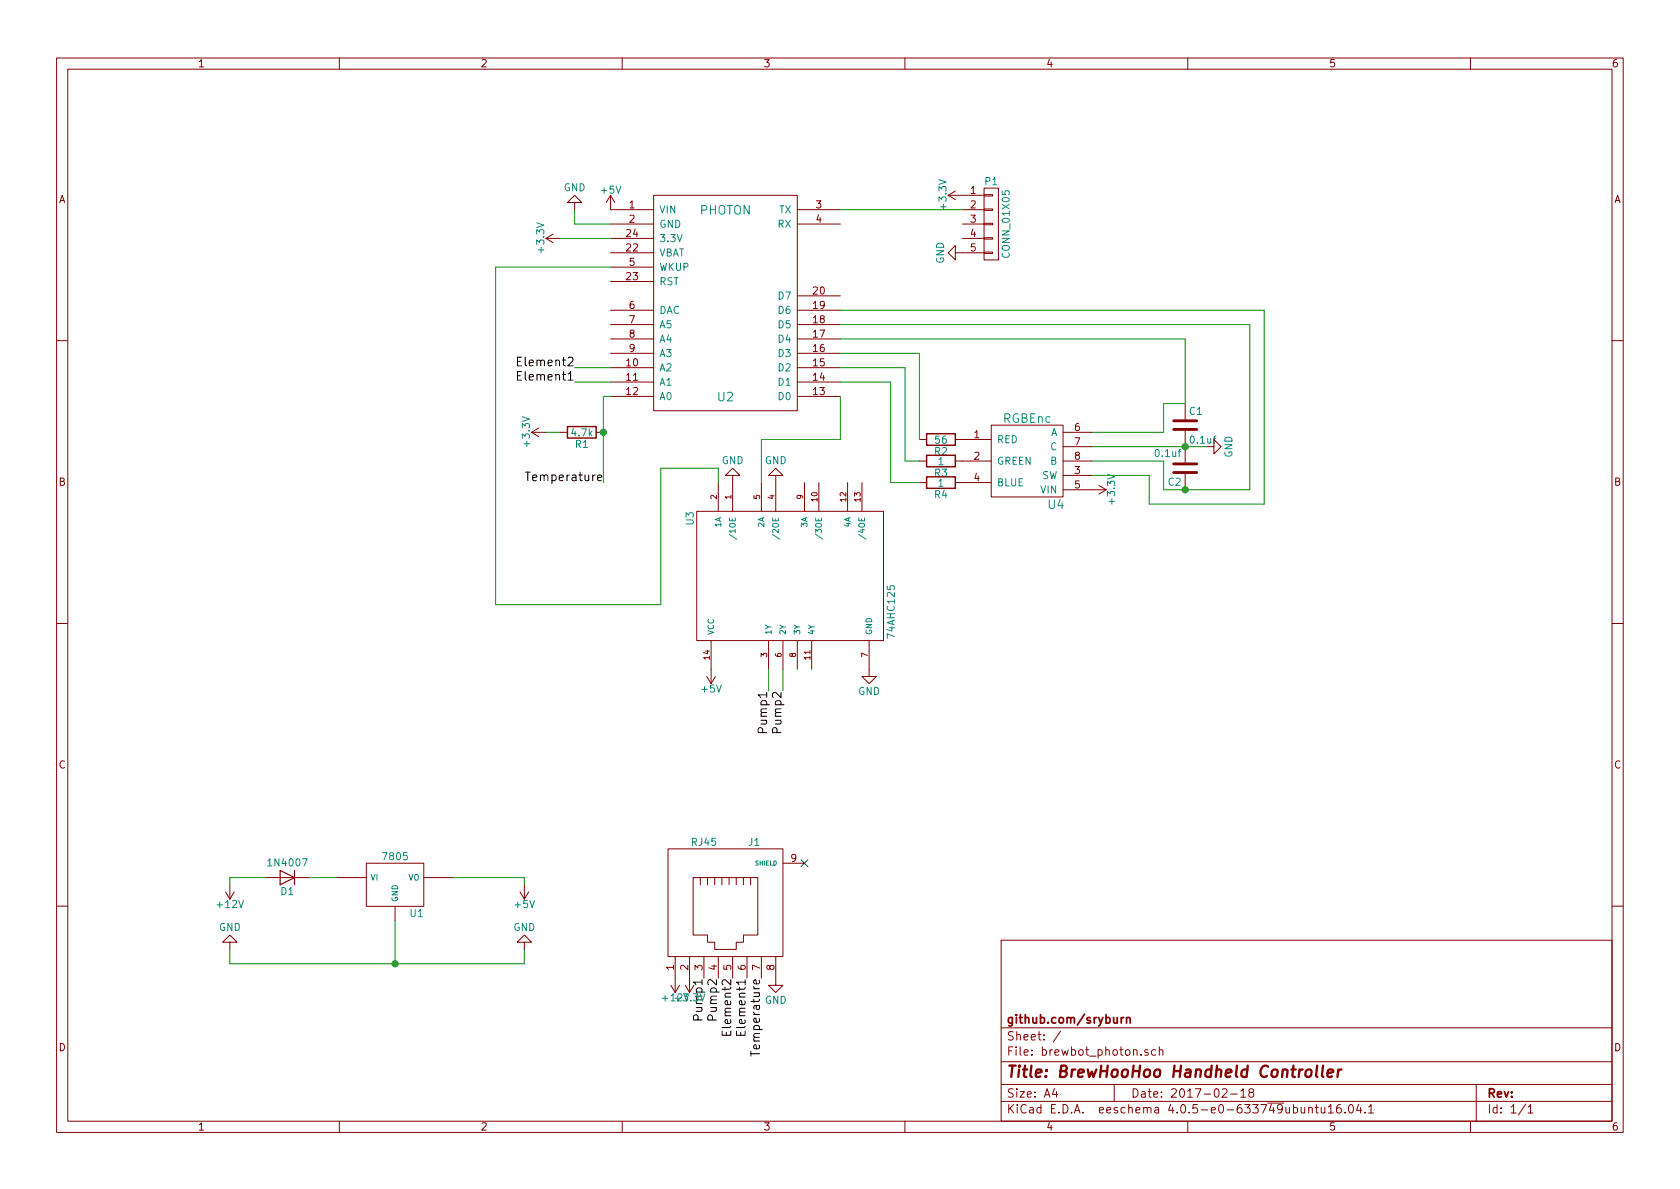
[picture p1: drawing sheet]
<svg xmlns="http://www.w3.org/2000/svg" width="297mm" height="210mm" viewBox="0 0 297 210" stroke-linecap="round" stroke-linejoin="round" font-family="sans-serif">
<g fill="none" stroke="#840000" stroke-width=".18">
<path d="M10 10.3h277v189.9h-277zM12 12.2h273v186.1h-273zM60 10.3v1.9M110 10.3v1.9M160 10.3v1.9M210 10.3v1.9M260 10.3v1.9M101.6 35.8h1.3l-1.3-1.3-1.3 1.3h1.3v1.3M107.9 34.5v2.6h7.7M107.9 39.6h7.7M107.9 34.5l-.7 1.3M107.9 34.5l.8 1.3"/>
<path d="M115.6 34.5h25.4v38.1h-25.4zM141 37.1h7.6M141 39.6h7.6M167.6 34.5l1.3 .8M167.6 34.5h6.4M168.9 33.8l-1.3 .7M170.2 37.1h3.8M170.2 39.6h3.8M174 39.5h1.5v.2h-1.5zM174 37h1.5v.2h-1.5zM174 34.4h1.5v.3h-1.5zM174 33.3h2.5v12.7h-2.5z"/>
<path d="M96.5 42.2h2.6M96.5 42.2l1.3 .7M97.8 41.4l-1.3 .8M107.9 47.2h7.7M107.9 54.9h7.7M107.9 57.4h7.7M107.9 59.9h7.7M107.9 44.7h7.7M107.9 49.8h7.7M107.9 42.2h7.7M141 54.9h7.6M141 57.4h7.6"/>
<path d="M141 59.9h7.6M141 52.3h7.6M168.9 44.7v-1.3l-1.3 1.3 1.3 1.3v-1.3h5.1M170.2 42.2h3.8M174 44.6h1.5v.2h-1.5zM174 42h1.5v.3h-1.5zM10 60.2h2M94 76.4h2.5M94 76.4l1.2 .8M95.2 75.7l-1.2 .7M99.1 76.4h1.2M105.4 76.4h1.3"/>
<path d="M107.9 62.5h7.7M107.9 65h7.7M107.9 67.6h7.7M107.9 70.1h7.7M141 62.5h7.6M141 65h7.6M141 67.6h7.6M141 70.1h7.6M162.6 77.7h1.2M168.9 77.7h6.4M175.3 75.2h12.7v12.7h-12.7zM188 76.4h5"/>
<path d="M188 79h5M209.5 71.4v2.8M209.5 76.2v5.6M213.4 79h1.2v-1.3l1.3 1.3-1.3 1.3v-1.3M285 60.2h2M123.2 90.4h33v22.9h-33zM127 85.3v5.1M129.5 84.1h1.3l-1.3-1.3-1.2 1.3h1.2v6.3M134.6 85.3v5.1M137.2 84.1h1.2l-1.2-1.3-1.3 1.3h1.3v6.3M142.2 85.3v5.1M144.8 85.3v5.1"/>
<path d="M149.9 85.3v5.1M152.4 85.3v5.1M162.6 81.5h1.2M162.6 85.3h1.2M168.9 81.5h6.4M168.9 85.3h6.4M188 81.5h5M188 84.1h5M188 86.6h7.6M194.3 85.8l1.3 .8M195.6 86.6l-1.3 .8M209.5 83.8v2.8"/>
<path d="M10 110.3h2M125 119.6l.7 1.3M125.7 113.3v7.6M126.5 119.6l-.8 1.3M135.9 113.3v5.1M138.4 113.3v5.1M141 113.3v5.1M143.5 113.3v5.1M153.7 113.3v6.3h1.2l-1.2 1.3-1.3-1.3h1.3M285 110.3h2M39.9 157.7l.7 1.3M40.6 156.5v2.5"/>
<path d="M41.4 157.7l-.8 1.3M47 155.2h7.6M59.7 155.2h5.1M64.8 152.6h10.1v7.7h-10.1zM74.9 155.2h5.1M91.9 157.7l.8 1.3M92.7 156.5v2.5M93.5 157.7l-.8 1.3M118.1 150.1h20.3v19.1h-20.3zM122.6 155.2h11.4v10.1h-2.6v1.3h-1.2v1.3h-3.8v-1.3h-1.3v-1.3h-2.5zM123.8 155.2v1.3M125.1 155.2v1.3"/>
<path d="M126.4 155.2v1.3M127.6 155.2v1.3M128.9 155.2v1.3M130.2 155.2v1.3M131.4 155.2v1.3M132.7 155.2v1.3M138.4 152.6h3.8M10 160.2h2M40.6 166.6h1.3l-1.3-1.3-1.2 1.3h1.2v1.3M69.8 160.3v2.5M92.7 166.6h1.3l-1.3-1.3-1.3 1.3h1.3v1.3M118.6 174.2l.8 1.3"/>
<path d="M119.4 169.2v6.3M120.1 174.2l-.7 1.3M121.2 174.2l.7 1.3M121.9 169.2v6.3M122.7 174.2l-.8 1.3M124.5 169.2v3.8M127 169.2v3.8M129.5 169.2v3.8M132.1 169.2v3.8M134.6 169.2v3.8M137.2 169.2v5h1.2l-1.2 1.3-1.3-1.3h1.3M177 166.3h108v32h-108z"/>
<path d="M285 160.2h2M60 198.3v1.9M110 198.3v1.9M160 198.3v1.9M177 194.8h108M177 191.8h108M177 187.8h108M177 181.8h108M186.4 192.5l-.3 1h.9M186.8 193v1M187.5 182.3l-1.3 2M197 191.8v3"/>
<path d="M203 185.7a.37 .37 0 0 0-.6 .1l.1 .2 .5 .2v.1l-.2 .3-.4-.1M204.3 185.7l-.4-.1-.3 .3 .1 .6 .2 .1 .4-.1M205 185.7l.2-.1 .4 .1v.9M205 185.1v1.5M210 198.3v1.9M216.1 192.7l.2-.2h.4l.3 .5-1 1h1M217.6 193.5h1.1M219.4 193l.4-.5v1.5M219.4 194h.8M221.1 193.2l-.3-.3 .1-.2 .2-.2 .4 .1 .2 .2-.1 .2-.6 .2a.48 .48 0 0 0-.1 .7l.2 .1 .5-.1a.48 .48 0 0 0-.2-.7M230 195.8l.1 .9 .4 .1 .2-.1M230.7 195.8v1"/>
<path d="M231.4 196l.2-.2 .4 .1v.9M231.4 195.8v1M232.5 195.8h.6M232.7 195.3v1.3l.4 .2M233.6 195.8l.1 .9 .3 .1 .2-.1M234.2 195.8v1M234.9 195.8l.4-.5v1.5M234.9 196.8h.8M237 195.3a.59 .59 0 0 0-.7 .7l.1 .7 .2 .1 .5-.1 .1-.5-.2-.2-.4-.1-.3 .3M237.8 196.7v.1M238.6 195.5l.2-.2a.81 .81 0 0 1 .6 .6 .81 .81 0 0 1-.3 .8l-.2 .1a.79 .79 0 0 1-.3-1.3zM240.2 195.2l-.3 1.1h.9"/>
<path d="M240.6 195.8v1M241.4 196.7v.1M242 195.8l.4-.5v1.5M242 196.8h.8M260 198.3v1.9M261 191.8v6.5M269.7 195.2l-1.2 2M270.2 195.8l.4-.5v1.5M270.2 196.8h.8"/>
</g>
<path d="M232.9 188.4l-.2 1.8 .2 .2M233.9 188.4l-.2 1.8 .3 .2M234.7 189.8l1-.2v-.4h-.8l-.2 1 .2 .2 .6-.1M236.6 189.1l-.1 1.3M237.2 189.1a.54 .54 0 0 0-.6 .4" fill="none" stroke="#840000" stroke-width=".41"/>
<path d="M198.2 179.9v1M198.7 179.9l-.5 .3M199.2 179.9v1M199.2 180.1l.2-.2 .4 .1v.9" fill="none" stroke="#840000" stroke-width=".3"/>
<path d="M128.9 94.5l1.4 .8M136.6 94.5l1.3 .8M144.2 94.5l1.3 .8M151.8 94.5l1.3 .8" fill="none" stroke="#008484" stroke-width=".18"/>
<path d="M100.3 75.4h5.1v2.1h-5.1zM163.8 76.7h5.1v2h-5.1zM163.8 80.5h5.1v2h-5.1zM163.8 84.3h5.1v2.1h-5.1z" fill="none" stroke="#840000" stroke-width=".25"/>
<path d="M207.5 75.9h4.1M207.5 74.4h4.1M207.5 82h4.1M207.5 83.6h4.1" fill="none" stroke="#840000" stroke-width=".51"/>
<path d="M91.5 66.4h.5M91.5 63.9h.5M92.2 65.7h-.7v1.5h.7M92.2 63.2h-.7v1.5h.7M92.9 83.5h.9M127.7 182.3v.8h1.5v-.8M128.4 182.6v.5M130.2 182.3v.8h1.5v-.8M131 182.6v.5M132.8 185.9v.9" fill="none" stroke="#000" stroke-width=".18"/>
<path d="M49.5 153.9l2.6 1.3-2.6 1.3zM52.1 153.9v2.6" fill="none" stroke="#840000" stroke-width=".2"/>
<g fill="none" stroke="#008400" stroke-width=".18">
<path d="M101.6 37.1v2.5h6.3M148.6 37.1h21.6M99.1 42.2h8.8M107.9 47.2h-20.3v59.7h29.2v-24.1h10.2v2.5M148.6 57.4h72.4v29.2h-15.3v-5.1h-12.7M148.6 59.9h60.9v11.5h-3.8v5h-12.7M148.6 54.9h74.9v34.2h-20.3v-5h-10.2M96.5 76.4h2.6M101.6 65h6.3M101.6 67.6h6.3M107.9 70.1h-1.2v15.2M148.6 65h11.4v16.5h2.6"/>
<path d="M148.6 67.6h8.9v17.7h5.1M148.6 70.1v7.6h-14v7.6M148.6 62.5h14v15.2M193 79h20.4M135.9 118.4v3.8M138.4 118.4v3.8M47 155.2h-6.4v1.3M54.6 155.2h5.1M80 155.2h12.7v1.3M40.6 167.9v2.5h52.1v-2.5M69.8 162.8v7.6"/>
</g>
<g fill="#008400" stroke="#008400" stroke-width=".25">
<circle cx="209.6" cy="86.6" r=".51"/>
<circle cx="209.6" cy="79" r=".51"/>
<circle cx="106.7" cy="76.4" r=".51"/>
<circle cx="69.9" cy="170.4" r=".51"/>
</g>
<path d="M141.6 152l1.2 1.3M142.8 152l-1.2 1.3" fill="none" stroke="#000084" stroke-width=".18"/>
<text font-size="2.8" fill="#840000" x="178" y="190.5">Title: BrewHooHoo Handheld Controller</text>
<g font-size="2.1" fill="#008484">
<text x="123.7" y="37.9">PHOTON</text>
<text x="126.9" y="71">U2</text>
<text x="177.3" y="74.8">RGBEnc</text>
<text x="185.3" y="90">U4</text>
</g>
<g font-size="2.1">
<text x="92.2" y="64.8">Element2</text>
<text x="92.2" y="67.3">Element1</text>
<text x="93.8" y="85.1">Temperature</text>
<text x="135.6" y="129.3" transform="rotate(-90 135.6 129.3)">Pump1</text>
<text x="138.2" y="129.3" transform="rotate(-90 138.2 129.3)">Pump2</text>
<text x="124.2" y="180.1" transform="rotate(-90 124.2 180.1)">Pump1</text>
<text x="126.7" y="180.1" transform="rotate(-90 126.7 180.1)">Pump2</text>
<text x="129.3" y="182.4" transform="rotate(-90 129.3 182.4)">Element2</text>
<text x="131.8" y="182.4" transform="rotate(-90 131.8 182.4)">Element1</text>
<text x="134.4" y="185.8" transform="rotate(-90 134.4 185.8)">Temperature</text>
</g>
<g font-size="2.1" fill="#840000">
<text x="178" y="184">Sheet: /</text>
<text x="178" y="181">github.com/sryburn</text>
<text x="178" y="186.7">File: brewbot_photon.sch</text>
<text x="178" y="196.9">KiCad E.D.A. eeschema 4.0.5-e0-633749ubuntu16.04.1</text>
<text x="178" y="194.1">Size: A4</text>
<text x="200" y="194.1">Date: 2017-02-18</text>
<text x="263" y="194.1">Rev:</text>
<text x="263" y="196.9">Id: 1/1</text>
</g>
<g font-size="1.8" fill="#840000">
<text x="35" y="11.9">1</text>
<text x="85" y="11.9">2</text>
<text x="135" y="11.9">3</text>
<text x="185" y="11.9">4</text>
<text x="235" y="11.9">5</text>
<text x="285" y="11.9">6</text>
<text x="10.4" y="35.9">A</text>
<text x="171.6" y="34.3">1</text>
<text x="285.4" y="35.9">A</text>
<text x="110.8" y="41.9">24</text>
<text x="111.3" y="36.8">1</text>
<text x="111.3" y="39.4">2</text>
<text x="144.3" y="36.8">3</text>
<text x="144.3" y="39.4">4</text>
<text x="171.6" y="36.8">2</text>
<text x="171.6" y="39.4">3</text>
<text x="171.6" y="41.9">4</text>
<text x="110.8" y="44.4">22</text>
<text x="111.3" y="47">5</text>
<text x="171.6" y="44.4">5</text>
<text x="110.8" y="49.5">23</text>
<text x="143.8" y="52.1">20</text>
<text x="111.3" y="54.6">6</text>
<text x="111.3" y="57.1">7</text>
<text x="111.3" y="59.7">8</text>
<text x="143.8" y="59.7">17</text>
<text x="143.8" y="57.1">18</text>
<text x="143.8" y="54.6">19</text>
<text x="110.8" y="64.8">10</text>
<text x="111.3" y="62.2">9</text>
<text x="143.8" y="64.8">15</text>
<text x="143.8" y="62.2">16</text>
<text x="110.8" y="67.3">11</text>
<text x="110.8" y="69.8">12</text>
<text x="143.8" y="69.8">13</text>
<text x="143.8" y="67.3">14</text>
<text x="172.2" y="77.5">1</text>
<text x="190" y="76.2">6</text>
<text x="172.2" y="81.3">2</text>
<text x="190" y="83.8">3</text>
<text x="190" y="78.7">7</text>
<text x="190" y="81.3">8</text>
<text x="10.4" y="85.9">B</text>
<text x="172.2" y="85.1">4</text>
<text x="190" y="86.4">5</text>
<text x="285.4" y="85.9">B</text>
<text x="10.4" y="135.9">C</text>
<text x="285.4" y="135.9">C</text>
<text x="139.9" y="152.4">9</text>
<text x="119.1" y="171.5" transform="rotate(-90 119.1 171.5)">1</text>
<text x="121.7" y="171.5" transform="rotate(-90 121.7 171.5)">2</text>
<text x="124.2" y="171.5" transform="rotate(-90 124.2 171.5)">3</text>
<text x="126.7" y="171.5" transform="rotate(-90 126.7 171.5)">4</text>
<text x="129.3" y="171.5" transform="rotate(-90 129.3 171.5)">5</text>
<text x="131.8" y="171.5" transform="rotate(-90 131.8 171.5)">6</text>
<text x="134.4" y="171.5" transform="rotate(-90 134.4 171.5)">7</text>
<text x="136.9" y="171.5" transform="rotate(-90 136.9 171.5)">8</text>
<text x="10.4" y="185.9">D</text>
<text x="285.4" y="185.9">D</text>
<text x="35" y="199.9">1</text>
<text x="85" y="199.9">2</text>
<text x="135" y="199.9">3</text>
<text x="185" y="199.9">4</text>
<text x="235" y="199.9">5</text>
<text x="285" y="199.9">6</text>
</g>
<g font-size="1.8" fill="#008484">
<text x="99.6" y="33.8">GND</text>
<text x="106.3" y="34.2">+5V</text>
<text x="174.2" y="32.7">P1</text>
<text x="116.6" y="37.7">VIN</text>
<text x="116.6" y="40.3">GND</text>
<text x="137.5" y="40.3">RX</text>
<text x="137.7" y="37.7">TX</text>
<text x="167.3" y="36.8" transform="rotate(-90 167.3 36.8)">+3.3V</text>
<text x="96.2" y="44.5" transform="rotate(-90 96.2 44.5)">+3.3V</text>
<text x="116.6" y="47.9">WKUP</text>
<text x="116.6" y="45.3">VBAT</text>
<text x="116.6" y="42.8">3.3V</text>
<text x="166.9" y="46.7" transform="rotate(-90 166.9 46.7)">GND</text>
<text x="178.5" y="45.3" transform="rotate(-90 178.5 45.3)">CONN_01X05</text>
<text x="116.6" y="50.4">RST</text>
<text x="137.7" y="53">D7</text>
<text x="116.6" y="55.5">DAC</text>
<text x="116.6" y="58">A5</text>
<text x="137.7" y="58">D5</text>
<text x="137.7" y="55.5">D6</text>
<text x="116.6" y="60.6">A4</text>
<text x="116.6" y="63.1">A3</text>
<text x="116.6" y="65.7">A2</text>
<text x="137.7" y="65.7">D2</text>
<text x="137.7" y="63.1">D3</text>
<text x="137.7" y="60.6">D4</text>
<text x="116.6" y="68.2">A1</text>
<text x="116.6" y="70.7">A0</text>
<text x="137.7" y="70.7">D0</text>
<text x="137.7" y="68.2">D1</text>
<text x="101.1" y="77.2">4.7k</text>
<text x="185.7" y="77.1">A</text>
<text x="210.3" y="73.3">C1</text>
<text x="93.7" y="78.8" transform="rotate(-90 93.7 78.8)">+3.3V</text>
<text x="101.8" y="79.2">R1</text>
<text x="127.6" y="82.1">GND</text>
<text x="135.2" y="82.1">GND</text>
<text x="165.3" y="80.5">R2</text>
<text x="165.4" y="78.4">56</text>
<text x="165.9" y="82.2">1</text>
<text x="176.3" y="78.4">RED</text>
<text x="176.3" y="82.2">GREEN</text>
<text x="185.7" y="79.6">C</text>
<text x="185.7" y="82.2">B</text>
<text x="204.4" y="80.8">0.1uf</text>
<text x="210.6" y="78.4">0.1uf</text>
<text x="217.9" y="80.9" transform="rotate(-90 217.9 80.9)">GND</text>
<text x="165.3" y="84.3">R3</text>
<text x="165.3" y="88.1">R4</text>
<text x="165.9" y="86">1</text>
<text x="176.3" y="86">BLUE</text>
<text x="184" y="87.2">VIN</text>
<text x="184.1" y="84.7">SW</text>
<text x="197.1" y="88.9" transform="rotate(-90 197.1 88.9)">+3.3V</text>
<text x="206.6" y="85.9">C2</text>
<text x="122.6" y="92.8" transform="rotate(-90 122.6 92.8)">U3</text>
<text x="158.2" y="112.6" transform="rotate(-90 158.2 112.6)">74AHC125</text>
<text x="124.1" y="122.4">+5V</text>
<text x="151.7" y="122.9">GND</text>
<text x="122.4" y="149.5">RJ45</text>
<text x="132.4" y="149.5">J1</text>
<text x="47.7" y="153.2">1N4007</text>
<text x="67.9" y="152.1">7805</text>
<text x="38.5" y="160.5">+12V</text>
<text x="49.7" y="158.3">D1</text>
<text x="91.1" y="160.5">+5V</text>
<text x="38.7" y="164.6">GND</text>
<text x="72.5" y="162.1">U1</text>
<text x="90.8" y="164.6">GND</text>
<text x="117.3" y="177.1">+12V</text>
<text x="119.6" y="177.1">+3.3V</text>
<text x="135.2" y="177.5">GND</text>
</g>
<g font-size="1.4" fill="#840000">
<text x="126.7" y="88.3" transform="rotate(-90 126.7 88.3)">2</text>
<text x="129.3" y="88.3" transform="rotate(-90 129.3 88.3)">1</text>
<text x="134.4" y="88.3" transform="rotate(-90 134.4 88.3)">5</text>
<text x="136.9" y="88.3" transform="rotate(-90 136.9 88.3)">4</text>
<text x="142" y="88.3" transform="rotate(-90 142 88.3)">9</text>
<text x="144.5" y="88.7" transform="rotate(-90 144.5 88.7)">10</text>
<text x="149.6" y="88.7" transform="rotate(-90 149.6 88.7)">12</text>
<text x="152.1" y="88.7" transform="rotate(-90 152.1 88.7)">13</text>
<text x="125.5" y="116.6" transform="rotate(-90 125.5 116.6)">14</text>
<text x="135.6" y="116.2" transform="rotate(-90 135.6 116.2)">3</text>
<text x="138.2" y="116.2" transform="rotate(-90 138.2 116.2)">6</text>
<text x="140.7" y="116.2" transform="rotate(-90 140.7 116.2)">8</text>
<text x="143.3" y="116.6" transform="rotate(-90 143.3 116.6)">11</text>
<text x="153.4" y="116.2" transform="rotate(-90 153.4 116.2)">7</text>
</g>
<g font-size="1.4" fill="#008484">
<text x="127.5" y="93.2" transform="rotate(-90 127.5 93.2)">1A</text>
<text x="130" y="94.7" transform="rotate(-90 130 94.7)">/1OE</text>
<text x="135.1" y="93.2" transform="rotate(-90 135.1 93.2)">2A</text>
<text x="137.7" y="94.7" transform="rotate(-90 137.7 94.7)">/2OE</text>
<text x="142.7" y="93.2" transform="rotate(-90 142.7 93.2)">3A</text>
<text x="145.3" y="94.7" transform="rotate(-90 145.3 94.7)">/3OE</text>
<text x="150.4" y="93.2" transform="rotate(-90 150.4 93.2)">4A</text>
<text x="152.9" y="94.7" transform="rotate(-90 152.9 94.7)">/4OE</text>
<text x="126.2" y="112.3" transform="rotate(-90 126.2 112.3)">VCC</text>
<text x="136.4" y="112.3" transform="rotate(-90 136.4 112.3)">1Y</text>
<text x="138.9" y="112.3" transform="rotate(-90 138.9 112.3)">2Y</text>
<text x="141.5" y="112.3" transform="rotate(-90 141.5 112.3)">3Y</text>
<text x="144" y="112.3" transform="rotate(-90 144 112.3)">4Y</text>
<text x="154.2" y="112.3" transform="rotate(-90 154.2 112.3)">GND</text>
<text x="65.5" y="155.7">VI</text>
<text x="72.1" y="155.7">VO</text>
<text x="70.4" y="159.5" transform="rotate(-90 70.4 159.5)">GND</text>
</g>
<text font-size="1.1" fill="#008484" x="133.5" y="153">SHIELD</text>
</svg>
